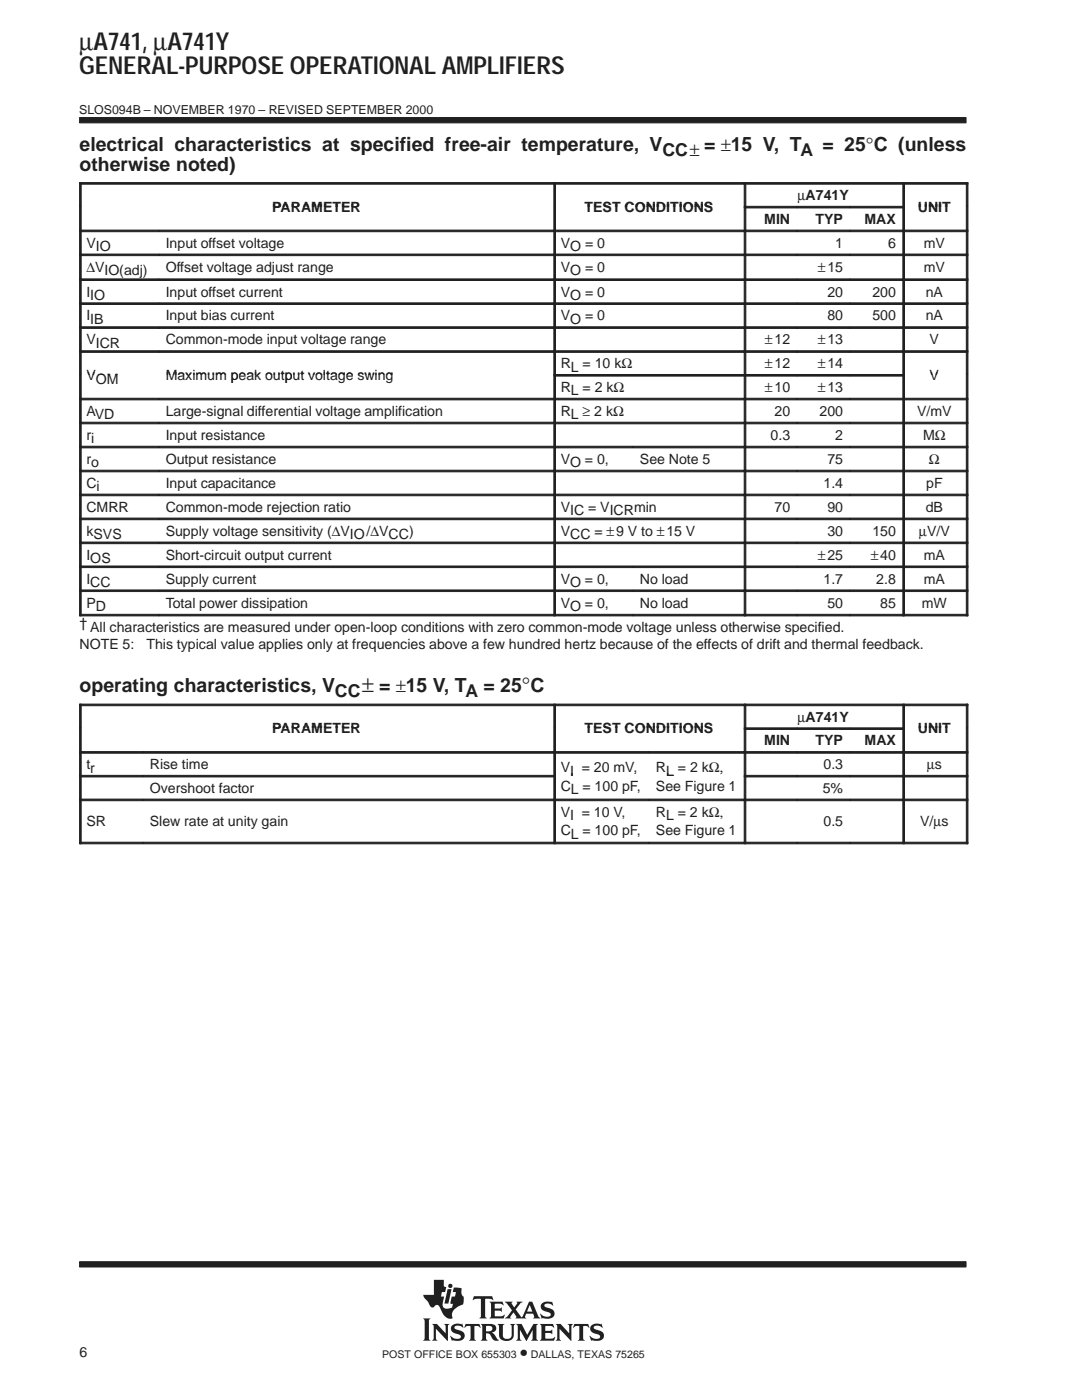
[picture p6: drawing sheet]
<svg xmlns="http://www.w3.org/2000/svg" width="216mm" height="279mm" viewBox="0 0 216 279" stroke-linecap="round" stroke-linejoin="round" font-family="sans-serif">
<g fill="#231f20" stroke="#231f20" stroke-width=".2">
<path d="M15.9 23.5h176.9v1h-176.9z" fill-rule="evenodd"/>
<path d="M15.9 251.8h176.9v1.1h-176.9z" fill-rule="evenodd"/>
</g>
<g fill="#231f20">
<path d="M89.3 257.3h.8l-.6 2.9h-.8z"/>
<path d="M95.9 264.2h2.1a.85 .85 0 0 1 1 .8 .85 .85 0 0 1-.9 .9l.4 .3 .7 1 .4 .2-.2 .1a1.11 1.11 0 0 1-1.4-.9l-.3-.4-.7-.1v1l.3 .5h-1.4l.3-.6v-2.3z" fill-rule="evenodd"/>
<path d="M100.7 259.8h1.6l-.2 .4 .5 .7 .6-.8-.1-.3h1.2l-.5 .3-.9 1.2 1 1.5a.22 .22 0 0 0 .3 .1 .22 .22 0 0 0 .1-.3l1.3-2.8h.6l1.2 2.9 .4 .4-1.4-.1a.24 .24 0 0 0 .2-.1 .24 .24 0 0 0 0-.3l-.2-.4h-1.4l-.3 .6 .3 .3h-2.2l.2-.3-.5-.9-.7 .9 .2 .3h-1.3l.5-.4 1-1.2z" fill-rule="evenodd"/>
<path d="M118 264.5a2.12 2.12 0 0 1 1.9-.2l.1-.1 .3 .8-.8-.4h-.7a.35 .35 0 0 0-.3 .3 .35 .35 0 0 0 .2 .4l.5 .1a1.16 1.16 0 0 1 1.2 1.6 1.23 1.23 0 0 1-1.1 .6l-1.1-.1-.2 .1-.4-1 .9 .5 .7 .1a.47 .47 0 0 0 .6-.4 .47 .47 0 0 0-.6-.5 1.28 1.28 0 0 1-1.4-1.4z" fill-rule="evenodd"/>
<path d="M114.6 264.2h2.8l.2 .8-.5-.4h-.6l-.1 .2v2.4l.3 .4h-1.4l.3-.4v-2.4l-.1-.2h-.6l-.6 .4z" fill-rule="evenodd"/>
<path d="M107.7 264.2h2.6l.2 .8-.6-.4-1.1 .1v.9h1l.4-.3v1l-.3-.3h-1.1v1.1h1.4l.5-.3-.2 .8h-2.8l.3-.6v-2.3z" fill-rule="evenodd"/>
<path d="M110.9 264.2h1l1.7 1.9v-1.5l-.3-.4h1l-.3 .4v3l-2.4-2.4v2l.3 .4h-1l.3-.4v-2.6z" fill-rule="evenodd"/>
<path d="M103 264.2h1.1l1.1 2.2 1.2-2.2h.9l-.3 .4v2.6l.4 .4h-1.4l.3-.4v-1.8l-1.3 2.2-1.3-2.2v1.7l.4 .5h-1.1l.3-.6v-2.3z" fill-rule="evenodd"/>
<path d="M90.2 264.5a2.17 2.17 0 0 1 1.9-.2l.1-.1 .3 .8-.8-.4h-.7a.36 .36 0 0 0-.3 .4 .36 .36 0 0 0 .4 .3l.3 .1a1.19 1.19 0 0 1 1.3 1.5l-.1 .1a1.23 1.23 0 0 1-1.1 .6l-1.1-.1-.2 .1-.4-1h.1a1.37 1.37 0 0 0 2.1 .3 .6 .6 0 0 0-.8-.7 1.08 1.08 0 0 1-1-.5 1.08 1.08 0 0 1 0-1.1z" fill-rule="evenodd"/>
<path d="M92.9 264.2h2.8l.2 .8-.5-.4h-.6l-.1 .2v2.4l.3 .4h-1.4l.2-.3 .1-.3v-2.3l-.7-.1-.6 .4z" fill-rule="evenodd"/>
<path d="M99.3 264.2h1.3l-.3 .4 .1 2.2 .2 .3 .8 .1a.73 .73 0 0 0 .7-.8v-1.8l-.3-.4h1l-.3 .4v1.9a1.56 1.56 0 0 1-1.3 1.2 1.56 1.56 0 0 1-1.5-.7l-.1-2.4z" fill-rule="evenodd"/>
<path d="M86.2 264.2h1l1.7 1.9v-1.5l-.3-.4h1.1l-.3 .4v3l-2.4-2.4v2l.3 .4h-1.1l.3-.6v-2.3z" fill-rule="evenodd"/>
<path d="M84.4 263.1h1.5l-.3 .4v3.7l.3 .4h-1.5l.3-.6v-3.4z" fill-rule="evenodd"/>
<path d="M94.6 258.7h3.6l.2 .8-.7-.3-.9 .1v3.4l.3 .4h-1.4l.3-.4v-3.4l-1-.1-.7 .3z" fill-rule="evenodd"/>
<path d="M97.7 259.8h2.6l.2 .7-.7-.3-1.1 .1v.8h1.1l.3-.2v.9l-.3-.2h-1.1v1l.1 .1h1.3l.5-.3h.1l-.2 .7h-2.8l.3-.5v-2.3z" fill-rule="evenodd"/>
<path d="M108.1 260.2l.1-.1a1.88 1.88 0 0 1 1.4-.3l.4 .1 .2-.2 .2 .8-1.1-.4a.44 .44 0 0 0-.7 .4 .44 .44 0 0 0 .6 .5 1.34 1.34 0 0 1 1.4 1.3 1.13 1.13 0 0 1-1.1 .9h-.8a.37 .37 0 0 0-.6 0l-.3-1h.1l.6 .5 .8 .1a.47 .47 0 0 0 .6-.5 .47 .47 0 0 0-.5-.4l-.2-.1a1.11 1.11 0 0 1-1.2-1.5z" fill-rule="evenodd"/>
<path d="M86.6 255.4h2v1.3l.4 .2-.2 1h-.6l-.2 .9h.6l-.2 1.1a1.11 1.11 0 0 0 .3 1.2l.6 .1 .9-.3 .2-.7-.5-.1 .2-1.3h.7l.2-.9h-.7l.3-1 1.5 .2v1l.1 .4 .3 .3v.9a.54 .54 0 0 1-.4 .7l-.4 .2a2.35 2.35 0 0 0-1.5 1.6v.4a.29 .29 0 0 1 .1 .3 .29 .29 0 0 1-.2 .3h-.1a2.21 2.21 0 0 1-2-1.9l-.1-.1a.68 .68 0 0 0-.5-.7 .68 .68 0 0 0-.8 .4 .88 .88 0 0 1-1.1-.9l-.8-.9-.2-.7h2.1z" fill-rule="evenodd"/>
<circle cx="89.9" cy="256.6" r=".43"/>
</g>
<g fill="#fff">
<path d="M105.7 260.4l.5 1.4h-1z"/>
<path d="M97 264.7l.6-.1a.56 .56 0 0 1 .7 .5 .56 .56 0 0 1-.7 .6h-.6z" fill-rule="evenodd"/>
</g>
<g fill="#231f20" stroke="#231f20" stroke-width=".2">
<path d="M15.9 36.4h.3v4.8h-.3z" fill-rule="evenodd"/>
<path d="M15.9 36.4h94.6v.4h-94.6z" fill-rule="evenodd"/>
<path d="M110.5 36.4h.3v4.8h-.3z" fill-rule="evenodd"/>
<path d="M110.5 36.4h38v.4h-38z" fill-rule="evenodd"/>
<path d="M148.5 36.4h.3v4.8h-.3z" fill-rule="evenodd"/>
<path d="M148.5 36.4h31.6v.4h-31.6z" fill-rule="evenodd"/>
<path d="M180.2 36.4h.3v4.8h-.3z" fill-rule="evenodd"/>
<path d="M192.8 36.4h.3v4.8h-.3z" fill-rule="evenodd"/>
<path d="M180.2 36.4h12.9v.4h-12.9z" fill-rule="evenodd"/>
<path d="M15.9 41.2h.3v4.7h-.3z" fill-rule="evenodd"/>
<path d="M110.5 41.2h.3v4.7h-.3z" fill-rule="evenodd"/>
<path d="M148.5 41.2h.3v4.7h-.3z" fill-rule="evenodd"/>
<path d="M148.5 41.2h10.5v.3h-10.5z" fill-rule="evenodd"/>
<path d="M159.1 41.2h10.5v.3h-10.5z" fill-rule="evenodd"/>
<path d="M169.6 41.2h10.5v.3h-10.5z" fill-rule="evenodd"/>
<path d="M180.2 41.2h.3v4.7h-.3z" fill-rule="evenodd"/>
<path d="M192.8 41.2h.3v4.7h-.3z" fill-rule="evenodd"/>
<path d="M15.9 45.9h.3v4.8h-.3z" fill-rule="evenodd"/>
<path d="M15.9 45.9h15.8v.3h-15.8z" fill-rule="evenodd"/>
<path d="M31.7 45.9h78.8v.3h-78.8z" fill-rule="evenodd"/>
<path d="M110.5 45.9h.3v4.8h-.3z" fill-rule="evenodd"/>
<path d="M110.5 45.9h38v.3h-38z" fill-rule="evenodd"/>
<path d="M148.5 45.9h.3v4.8h-.3z" fill-rule="evenodd"/>
<path d="M148.5 45.9h10.5v.3h-10.5z" fill-rule="evenodd"/>
<path d="M159.1 45.9h10.5v.3h-10.5z" fill-rule="evenodd"/>
<path d="M169.6 45.9h10.5v.3h-10.5z" fill-rule="evenodd"/>
<path d="M180.2 45.9h.3v4.8h-.3z" fill-rule="evenodd"/>
<path d="M192.8 45.9h.3v4.8h-.3z" fill-rule="evenodd"/>
<path d="M180.2 45.9h12.9v.3h-12.9z" fill-rule="evenodd"/>
<path d="M15.9 50.7h.3v4.9h-.3z" fill-rule="evenodd"/>
<path d="M15.9 50.7h15.8v.3h-15.8z" fill-rule="evenodd"/>
<path d="M31.7 50.7h78.8v.3h-78.8z" fill-rule="evenodd"/>
<path d="M110.5 50.7h.3v4.9h-.3z" fill-rule="evenodd"/>
<path d="M110.5 50.7h38v.3h-38z" fill-rule="evenodd"/>
<path d="M148.5 50.7h.3v4.9h-.3z" fill-rule="evenodd"/>
<path d="M148.5 50.7h10.5v.3h-10.5z" fill-rule="evenodd"/>
<path d="M159.1 50.7h10.5v.3h-10.5z" fill-rule="evenodd"/>
<path d="M169.6 50.7h10.5v.3h-10.5z" fill-rule="evenodd"/>
<path d="M180.2 50.7h.3v4.9h-.3z" fill-rule="evenodd"/>
<path d="M192.8 50.7h.3v4.9h-.3z" fill-rule="evenodd"/>
<path d="M180.2 50.7h12.9v.3h-12.9z" fill-rule="evenodd"/>
<path d="M15.9 55.7h.3v4.7h-.3z" fill-rule="evenodd"/>
<path d="M15.9 55.7h15.8v.3h-15.8z" fill-rule="evenodd"/>
<path d="M31.7 55.7h78.8v.3h-78.8z" fill-rule="evenodd"/>
<path d="M110.5 55.7h.3v4.7h-.3z" fill-rule="evenodd"/>
<path d="M110.5 55.7h38v.3h-38z" fill-rule="evenodd"/>
<path d="M148.5 55.7h.3v4.7h-.3z" fill-rule="evenodd"/>
<path d="M148.5 55.7h10.5v.3h-10.5z" fill-rule="evenodd"/>
<path d="M159.1 55.7h10.5v.3h-10.5z" fill-rule="evenodd"/>
<path d="M169.6 55.7h10.5v.3h-10.5z" fill-rule="evenodd"/>
<path d="M180.2 55.7h.3v4.7h-.3z" fill-rule="evenodd"/>
<path d="M192.8 55.7h.3v4.7h-.3z" fill-rule="evenodd"/>
<path d="M180.2 55.7h12.9v.3h-12.9z" fill-rule="evenodd"/>
<path d="M15.9 60.4h.3v4.8h-.3z" fill-rule="evenodd"/>
<path d="M15.9 60.4h15.8v.4h-15.8z" fill-rule="evenodd"/>
<path d="M31.7 60.4h78.8v.4h-78.8z" fill-rule="evenodd"/>
<path d="M110.5 60.4h.3v4.8h-.3z" fill-rule="evenodd"/>
<path d="M110.5 60.4h38v.4h-38z" fill-rule="evenodd"/>
<path d="M148.5 60.4h.3v4.8h-.3z" fill-rule="evenodd"/>
<path d="M148.5 60.4h10.5v.4h-10.5z" fill-rule="evenodd"/>
<path d="M159.1 60.4h10.5v.4h-10.5z" fill-rule="evenodd"/>
<path d="M169.6 60.4h10.5v.4h-10.5z" fill-rule="evenodd"/>
<path d="M180.2 60.4h.3v4.8h-.3z" fill-rule="evenodd"/>
<path d="M192.8 60.4h.3v4.8h-.3z" fill-rule="evenodd"/>
<path d="M180.2 60.4h12.9v.4h-12.9z" fill-rule="evenodd"/>
<path d="M15.9 65.2h.3v4.8h-.3z" fill-rule="evenodd"/>
<path d="M15.9 65.2h15.8v.3h-15.8z" fill-rule="evenodd"/>
<path d="M31.7 65.2h78.8v.3h-78.8z" fill-rule="evenodd"/>
<path d="M110.5 65.2h.3v4.8h-.3z" fill-rule="evenodd"/>
<path d="M110.5 65.2h38v.3h-38z" fill-rule="evenodd"/>
<path d="M148.5 65.2h.3v4.8h-.3z" fill-rule="evenodd"/>
<path d="M148.5 65.2h10.5v.3h-10.5z" fill-rule="evenodd"/>
<path d="M159.1 65.2h10.5v.3h-10.5z" fill-rule="evenodd"/>
<path d="M169.6 65.2h10.5v.3h-10.5z" fill-rule="evenodd"/>
<path d="M180.2 65.2h.3v4.8h-.3z" fill-rule="evenodd"/>
<path d="M192.8 65.2h.3v4.8h-.3z" fill-rule="evenodd"/>
<path d="M180.2 65.2h12.9v.3h-12.9z" fill-rule="evenodd"/>
<path d="M15.9 70h.3v4.7h-.3z" fill-rule="evenodd"/>
<path d="M15.9 70h15.8v.3h-15.8z" fill-rule="evenodd"/>
<path d="M31.7 70h78.8v.3h-78.8z" fill-rule="evenodd"/>
<path d="M110.5 70h.3v4.7h-.3z" fill-rule="evenodd"/>
<path d="M110.5 70h38v.3h-38z" fill-rule="evenodd"/>
<path d="M148.5 70h.3v4.7h-.3z" fill-rule="evenodd"/>
<path d="M148.5 70h10.5v.3h-10.5z" fill-rule="evenodd"/>
<path d="M159.1 70h10.5v.3h-10.5z" fill-rule="evenodd"/>
<path d="M169.6 70h10.5v.3h-10.5z" fill-rule="evenodd"/>
<path d="M180.2 70h.3v4.7h-.3z" fill-rule="evenodd"/>
<path d="M192.8 70h.3v4.7h-.3z" fill-rule="evenodd"/>
<path d="M180.2 70h12.9v.3h-12.9z" fill-rule="evenodd"/>
<path d="M15.9 74.7h.3v4.8h-.3z" fill-rule="evenodd"/>
<path d="M110.5 74.7h.3v4.8h-.3z" fill-rule="evenodd"/>
<path d="M110.5 74.7h38v.4h-38z" fill-rule="evenodd"/>
<path d="M148.5 74.7h.3v4.8h-.3z" fill-rule="evenodd"/>
<path d="M148.5 74.7h10.5v.4h-10.5z" fill-rule="evenodd"/>
<path d="M159.1 74.7h10.5v.4h-10.5z" fill-rule="evenodd"/>
<path d="M169.6 74.7h10.5v.4h-10.5z" fill-rule="evenodd"/>
<path d="M180.2 74.7h.3v4.8h-.3z" fill-rule="evenodd"/>
<path d="M192.8 74.7h.3v4.8h-.3z" fill-rule="evenodd"/>
<path d="M15.9 79.5h.3v4.7h-.3z" fill-rule="evenodd"/>
<path d="M15.9 79.5h15.8v.3h-15.8z" fill-rule="evenodd"/>
<path d="M31.7 79.5h78.8v.3h-78.8z" fill-rule="evenodd"/>
<path d="M110.5 79.5h.3v4.7h-.3z" fill-rule="evenodd"/>
<path d="M110.5 79.5h38v.3h-38z" fill-rule="evenodd"/>
<path d="M148.5 79.5h.3v4.7h-.3z" fill-rule="evenodd"/>
<path d="M148.5 79.5h10.5v.3h-10.5z" fill-rule="evenodd"/>
<path d="M159.1 79.5h10.5v.3h-10.5z" fill-rule="evenodd"/>
<path d="M169.6 79.5h10.5v.3h-10.5z" fill-rule="evenodd"/>
<path d="M180.2 79.5h.3v4.7h-.3z" fill-rule="evenodd"/>
<path d="M192.8 79.5h.3v4.7h-.3z" fill-rule="evenodd"/>
<path d="M180.2 79.5h12.9v.3h-12.9z" fill-rule="evenodd"/>
<path d="M15.9 84.3h.3v4.7h-.3z" fill-rule="evenodd"/>
<path d="M15.9 84.3h15.8v.3h-15.8z" fill-rule="evenodd"/>
<path d="M31.7 84.3h78.8v.3h-78.8z" fill-rule="evenodd"/>
<path d="M110.5 84.3h.3v4.7h-.3z" fill-rule="evenodd"/>
<path d="M110.5 84.3h38v.3h-38z" fill-rule="evenodd"/>
<path d="M148.5 84.3h.3v4.7h-.3z" fill-rule="evenodd"/>
<path d="M148.5 84.3h10.5v.3h-10.5z" fill-rule="evenodd"/>
<path d="M159.1 84.3h10.5v.3h-10.5z" fill-rule="evenodd"/>
<path d="M169.6 84.3h10.5v.3h-10.5z" fill-rule="evenodd"/>
<path d="M180.2 84.3h.3v4.7h-.3z" fill-rule="evenodd"/>
<path d="M192.8 84.3h.3v4.7h-.3z" fill-rule="evenodd"/>
<path d="M180.2 84.3h12.9v.3h-12.9z" fill-rule="evenodd"/>
<path d="M15.9 89.1h.3v4.7h-.3z" fill-rule="evenodd"/>
<path d="M15.9 89.1h15.8v.3h-15.8z" fill-rule="evenodd"/>
<path d="M31.7 89.1h78.8v.3h-78.8z" fill-rule="evenodd"/>
<path d="M110.5 89.1h.3v4.7h-.3z" fill-rule="evenodd"/>
<path d="M110.5 89.1h15.8v.3h-15.8z" fill-rule="evenodd"/>
<path d="M126.3 89.1h22.2v.3h-22.2z" fill-rule="evenodd"/>
<path d="M148.5 89.1h.3v4.7h-.3z" fill-rule="evenodd"/>
<path d="M148.5 89.1h10.5v.3h-10.5z" fill-rule="evenodd"/>
<path d="M159.1 89.1h10.5v.3h-10.5z" fill-rule="evenodd"/>
<path d="M169.6 89.1h10.5v.3h-10.5z" fill-rule="evenodd"/>
<path d="M180.2 89.1h.3v4.7h-.3z" fill-rule="evenodd"/>
<path d="M192.8 89.1h.3v4.7h-.3z" fill-rule="evenodd"/>
<path d="M180.2 89.1h12.9v.3h-12.9z" fill-rule="evenodd"/>
<path d="M15.9 93.8h.3v4.8h-.3z" fill-rule="evenodd"/>
<path d="M15.9 93.8h15.8v.4h-15.8z" fill-rule="evenodd"/>
<path d="M31.7 93.8h78.8v.4h-78.8z" fill-rule="evenodd"/>
<path d="M110.5 93.8h.3v4.8h-.3z" fill-rule="evenodd"/>
<path d="M110.5 93.8h38v.4h-38z" fill-rule="evenodd"/>
<path d="M148.5 93.8h.3v4.8h-.3z" fill-rule="evenodd"/>
<path d="M148.5 93.8h10.5v.4h-10.5z" fill-rule="evenodd"/>
<path d="M159.1 93.8h10.5v.4h-10.5z" fill-rule="evenodd"/>
<path d="M169.6 93.8h10.5v.4h-10.5z" fill-rule="evenodd"/>
<path d="M180.2 93.8h.3v4.8h-.3z" fill-rule="evenodd"/>
<path d="M192.8 93.8h.3v4.8h-.3z" fill-rule="evenodd"/>
<path d="M180.2 93.8h12.9v.4h-12.9z" fill-rule="evenodd"/>
<path d="M15.9 98.6h.3v4.8h-.3z" fill-rule="evenodd"/>
<path d="M15.9 98.6h15.8v.3h-15.8z" fill-rule="evenodd"/>
<path d="M31.7 98.6h78.8v.3h-78.8z" fill-rule="evenodd"/>
<path d="M110.5 98.6h.3v4.8h-.3z" fill-rule="evenodd"/>
<path d="M110.5 98.6h38v.3h-38z" fill-rule="evenodd"/>
<path d="M148.5 98.6h.3v4.8h-.3z" fill-rule="evenodd"/>
<path d="M148.5 98.6h10.5v.3h-10.5z" fill-rule="evenodd"/>
<path d="M159.1 98.6h10.5v.3h-10.5z" fill-rule="evenodd"/>
<path d="M169.6 98.6h10.5v.3h-10.5z" fill-rule="evenodd"/>
<path d="M180.2 98.6h.3v4.8h-.3z" fill-rule="evenodd"/>
<path d="M192.8 98.6h.3v4.8h-.3z" fill-rule="evenodd"/>
<path d="M180.2 98.6h12.9v.3h-12.9z" fill-rule="evenodd"/>
<path d="M15.9 103.4h.3v4.8h-.3z" fill-rule="evenodd"/>
<path d="M15.9 103.4h15.8v.3h-15.8z" fill-rule="evenodd"/>
<path d="M31.7 103.4h78.8v.3h-78.8z" fill-rule="evenodd"/>
<path d="M110.5 103.4h.3v4.8h-.3z" fill-rule="evenodd"/>
<path d="M110.5 103.4h38v.3h-38z" fill-rule="evenodd"/>
<path d="M148.5 103.4h.3v4.8h-.3z" fill-rule="evenodd"/>
<path d="M148.5 103.4h10.5v.3h-10.5z" fill-rule="evenodd"/>
<path d="M159.1 103.4h10.5v.3h-10.5z" fill-rule="evenodd"/>
<path d="M169.6 103.4h10.5v.3h-10.5z" fill-rule="evenodd"/>
<path d="M180.2 103.4h.3v4.8h-.3z" fill-rule="evenodd"/>
<path d="M192.8 103.4h.3v4.8h-.3z" fill-rule="evenodd"/>
<path d="M180.2 103.4h12.9v.3h-12.9z" fill-rule="evenodd"/>
<path d="M15.9 108.2h.3v4.7h-.3z" fill-rule="evenodd"/>
<path d="M15.9 108.2h15.8v.3h-15.8z" fill-rule="evenodd"/>
<path d="M31.7 108.2h78.8v.3h-78.8z" fill-rule="evenodd"/>
<path d="M110.5 108.2h.3v4.7h-.3z" fill-rule="evenodd"/>
<path d="M110.5 108.2h38v.3h-38z" fill-rule="evenodd"/>
<path d="M148.5 108.2h.3v4.7h-.3z" fill-rule="evenodd"/>
<path d="M148.5 108.2h10.5v.3h-10.5z" fill-rule="evenodd"/>
<path d="M159.1 108.2h10.5v.3h-10.5z" fill-rule="evenodd"/>
<path d="M169.6 108.2h10.5v.3h-10.5z" fill-rule="evenodd"/>
<path d="M180.2 108.2h.3v4.7h-.3z" fill-rule="evenodd"/>
<path d="M192.8 108.2h.3v4.7h-.3z" fill-rule="evenodd"/>
<path d="M180.2 108.2h12.9v.3h-12.9z" fill-rule="evenodd"/>
<path d="M15.9 113h.3v4.7h-.3z" fill-rule="evenodd"/>
<path d="M15.9 113h15.8v.3h-15.8z" fill-rule="evenodd"/>
<path d="M31.7 113h78.8v.3h-78.8z" fill-rule="evenodd"/>
<path d="M110.5 113h.3v4.7h-.3z" fill-rule="evenodd"/>
<path d="M110.5 113h15.8v.3h-15.8z" fill-rule="evenodd"/>
<path d="M126.3 113h22.2v.3h-22.2z" fill-rule="evenodd"/>
<path d="M148.5 113h.3v4.7h-.3z" fill-rule="evenodd"/>
<path d="M148.5 113h10.5v.3h-10.5z" fill-rule="evenodd"/>
<path d="M159.1 113h10.5v.3h-10.5z" fill-rule="evenodd"/>
<path d="M169.6 113h10.5v.3h-10.5z" fill-rule="evenodd"/>
<path d="M180.2 113h.3v4.7h-.3z" fill-rule="evenodd"/>
<path d="M192.8 113h.3v4.7h-.3z" fill-rule="evenodd"/>
<path d="M180.2 113h12.9v.3h-12.9z" fill-rule="evenodd"/>
<path d="M15.9 117.7h.3v5.2h-.3z" fill-rule="evenodd"/>
<path d="M15.9 117.7h15.8v.4h-15.8z" fill-rule="evenodd"/>
<path d="M15.9 122.6h15.8v.3h-15.8z" fill-rule="evenodd"/>
<path d="M31.7 117.7h78.8v.4h-78.8z" fill-rule="evenodd"/>
<path d="M31.7 122.6h78.8v.3h-78.8z" fill-rule="evenodd"/>
<path d="M110.5 117.7h.3v5.2h-.3z" fill-rule="evenodd"/>
<path d="M110.5 117.7h15.8v.4h-15.8z" fill-rule="evenodd"/>
<path d="M110.5 122.6h15.8v.3h-15.8z" fill-rule="evenodd"/>
<path d="M126.3 117.7h22.2v.4h-22.2z" fill-rule="evenodd"/>
<path d="M126.3 122.6h22.2v.3h-22.2z" fill-rule="evenodd"/>
<path d="M148.5 117.7h.3v5.2h-.3z" fill-rule="evenodd"/>
<path d="M148.5 117.7h10.5v.4h-10.5z" fill-rule="evenodd"/>
<path d="M148.5 122.6h10.5v.3h-10.5z" fill-rule="evenodd"/>
<path d="M159.1 117.7h10.5v.4h-10.5z" fill-rule="evenodd"/>
<path d="M159.1 122.6h10.5v.3h-10.5z" fill-rule="evenodd"/>
<path d="M169.6 117.7h10.5v.4h-10.5z" fill-rule="evenodd"/>
<path d="M169.6 122.6h10.5v.3h-10.5z" fill-rule="evenodd"/>
<path d="M180.2 117.7h.3v5.2h-.3z" fill-rule="evenodd"/>
<path d="M192.8 117.7h.3v5.2h-.3z" fill-rule="evenodd"/>
<path d="M180.2 117.7h12.9v.4h-12.9z" fill-rule="evenodd"/>
<path d="M180.2 122.6h12.9v.3h-12.9z" fill-rule="evenodd"/>
<path d="M15.9 140.5h.3v4.7h-.3z" fill-rule="evenodd"/>
<path d="M15.9 140.5h94.6v.3h-94.6z" fill-rule="evenodd"/>
<path d="M110.5 140.5h.3v4.7h-.3z" fill-rule="evenodd"/>
<path d="M110.5 140.5h38v.3h-38z" fill-rule="evenodd"/>
<path d="M148.5 140.5h.3v4.7h-.3z" fill-rule="evenodd"/>
<path d="M148.5 140.5h31.6v.3h-31.6z" fill-rule="evenodd"/>
<path d="M180.2 140.5h.3v4.7h-.3z" fill-rule="evenodd"/>
<path d="M192.8 140.5h.3v4.7h-.3z" fill-rule="evenodd"/>
<path d="M180.2 140.5h12.9v.3h-12.9z" fill-rule="evenodd"/>
<path d="M15.9 145.3h.3v4.7h-.3z" fill-rule="evenodd"/>
<path d="M110.5 145.3h.3v4.7h-.3z" fill-rule="evenodd"/>
<path d="M148.5 145.3h.3v4.7h-.3z" fill-rule="evenodd"/>
<path d="M148.5 145.3h10.5v.3h-10.5z" fill-rule="evenodd"/>
<path d="M159.1 145.3h10.5v.3h-10.5z" fill-rule="evenodd"/>
<path d="M169.6 145.3h10.5v.3h-10.5z" fill-rule="evenodd"/>
<path d="M180.2 145.3h.3v4.7h-.3z" fill-rule="evenodd"/>
<path d="M192.8 145.3h.3v4.7h-.3z" fill-rule="evenodd"/>
<path d="M15.9 150h.3v4.7h-.3z" fill-rule="evenodd"/>
<path d="M15.9 150h12.6v.3h-12.6z" fill-rule="evenodd"/>
<path d="M28.5 150h82v.3h-82z" fill-rule="evenodd"/>
<path d="M110.5 150h.3v4.7h-.3z" fill-rule="evenodd"/>
<path d="M110.5 150h19v.3h-19z" fill-rule="evenodd"/>
<path d="M129.5 150h19v.3h-19z" fill-rule="evenodd"/>
<path d="M148.5 150h.3v4.7h-.3z" fill-rule="evenodd"/>
<path d="M148.5 150h10.5v.3h-10.5z" fill-rule="evenodd"/>
<path d="M159.1 150h10.5v.3h-10.5z" fill-rule="evenodd"/>
<path d="M169.6 150h10.5v.3h-10.5z" fill-rule="evenodd"/>
<path d="M180.2 150h.3v4.7h-.3z" fill-rule="evenodd"/>
<path d="M192.8 150h.3v4.7h-.3z" fill-rule="evenodd"/>
<path d="M180.2 150h12.9v.3h-12.9z" fill-rule="evenodd"/>
<path d="M15.9 154.7h.3v4.8h-.3z" fill-rule="evenodd"/>
<path d="M15.9 154.7h12.6v.4h-12.6z" fill-rule="evenodd"/>
<path d="M28.5 154.7h82v.4h-82z" fill-rule="evenodd"/>
<path d="M110.5 154.7h.3v4.8h-.3z" fill-rule="evenodd"/>
<path d="M148.5 154.7h.3v4.8h-.3z" fill-rule="evenodd"/>
<path d="M148.5 154.7h10.5v.4h-10.5z" fill-rule="evenodd"/>
<path d="M159.1 154.7h10.5v.4h-10.5z" fill-rule="evenodd"/>
<path d="M169.6 154.7h10.5v.4h-10.5z" fill-rule="evenodd"/>
<path d="M180.2 154.7h.3v4.8h-.3z" fill-rule="evenodd"/>
<path d="M192.8 154.7h.3v4.8h-.3z" fill-rule="evenodd"/>
<path d="M180.2 154.7h12.9v.4h-12.9z" fill-rule="evenodd"/>
<path d="M15.9 159.5h.3v8.9h-.3z" fill-rule="evenodd"/>
<path d="M15.9 159.5h12.6v.3h-12.6z" fill-rule="evenodd"/>
<path d="M15.9 168.1h12.6v.3h-12.6z" fill-rule="evenodd"/>
<path d="M28.5 159.5h82v.3h-82z" fill-rule="evenodd"/>
<path d="M28.5 168.1h82v.3h-82z" fill-rule="evenodd"/>
<path d="M110.5 159.5h.3v8.9h-.3z" fill-rule="evenodd"/>
<path d="M110.5 159.5h19v.3h-19z" fill-rule="evenodd"/>
<path d="M110.5 168.1h19v.3h-19z" fill-rule="evenodd"/>
<path d="M129.5 159.5h19v.3h-19z" fill-rule="evenodd"/>
<path d="M129.5 168.1h19v.3h-19z" fill-rule="evenodd"/>
<path d="M148.5 159.5h.3v8.9h-.3z" fill-rule="evenodd"/>
<path d="M148.5 159.5h10.5v.3h-10.5z" fill-rule="evenodd"/>
<path d="M148.5 168.1h10.5v.3h-10.5z" fill-rule="evenodd"/>
<path d="M159.1 159.5h10.5v.3h-10.5z" fill-rule="evenodd"/>
<path d="M159.1 168.1h10.5v.3h-10.5z" fill-rule="evenodd"/>
<path d="M169.6 159.5h10.5v.3h-10.5z" fill-rule="evenodd"/>
<path d="M169.6 168.1h10.5v.3h-10.5z" fill-rule="evenodd"/>
<path d="M180.2 159.5h.3v8.9h-.3z" fill-rule="evenodd"/>
<path d="M192.8 159.5h.3v8.9h-.3z" fill-rule="evenodd"/>
<path d="M180.2 159.5h12.9v.3h-12.9z" fill-rule="evenodd"/>
<path d="M180.2 168.1h12.9v.3h-12.9z" fill-rule="evenodd"/>
</g>
<g font-size="4.9" fill="#231f20">
<text x="15.8" y="9.9">µA741, µA741Y</text>
<text x="15.8" y="14.8">GENERAL-PURPOSE OPERATIONAL AM</text>
<text x="94.5" y="14.8">PLIFIERS</text>
</g>
<g font-size="4.2" fill="#231f20">
<text x="72.3" y="138.1">± =</text>
<text x="104.1" y="138.1">°C</text>
</g>
<g font-size="3.9" fill="#231f20">
<text x="15.9" y="34.1">otherwise noted)</text>
<text x="15.9" y="30.2">electrical characteristics at specified free-air temperature, V</text>
<text x="15.9" y="138.1">operating characteristics, V</text>
</g>
<g font-size="3.5" fill="#231f20">
<text x="132.2" y="31.2">CC± =</text>
<text x="143.9" y="30.2">±15 V, T</text>
<text x="159.7" y="31.2">A = 25°C (unless</text>
<text x="66.8" y="139.1">CC</text>
<text x="79" y="138.1">±15 V, T</text>
<text x="92.9" y="139.1">A = 25</text>
<text x="103.7" y="271">•</text>
</g>
<g font-size="2.8" fill="#231f20">
<text x="159.1" y="39.9">µA741Y</text>
<text x="54.3" y="42.3">PARAMETER</text>
<text x="116.6" y="42.3">TEST CONDITIONS</text>
<text x="152.5" y="44.7">MIN</text>
<text x="162.7" y="44.7">TYP</text>
<text x="172.5" y="44.7">MAX</text>
<text x="183.1" y="42.3">UNIT</text>
<text x="17.2" y="49.4">VIO</text>
<text x="33.1" y="49.4">Input offset voltage</text>
<text x="111.9" y="49.4">VO = 0</text>
<text x="166.7" y="49.4">1</text>
<text x="177.2" y="49.4">6</text>
<text x="184.3" y="49.4">mV</text>
<text x="17.2" y="54.2">∆VIO(adj)</text>
<text x="17.2" y="59.2">IIO</text>
<text x="33.1" y="54.2">Offset voltage adjust range</text>
<text x="33.1" y="59.2">Input offset current</text>
<text x="111.9" y="54.2">VO = 0</text>
<text x="111.9" y="59.2">VO = 0</text>
<text x="163.2" y="54.2">±15</text>
<text x="165.1" y="59.2">20</text>
<text x="174.1" y="59.2">200</text>
<text x="184.3" y="54.2">mV</text>
<text x="184.7" y="59.2">nA</text>
<text x="17.2" y="64">IIB</text>
<text x="33.1" y="64">Input bias current</text>
<text x="111.9" y="64">VO = 0</text>
<text x="165.1" y="64">80</text>
<text x="174.1" y="64">500</text>
<text x="184.7" y="64">nA</text>
<text x="17.2" y="68.7">VICR</text>
<text x="33.1" y="68.7">Common-mode input voltage range</text>
<text x="152.6" y="68.7">±12</text>
<text x="163.2" y="68.7">±13</text>
<text x="185.5" y="68.7">V</text>
<text x="17.2" y="75.8">VOM</text>
<text x="33.1" y="75.8">Maximum peak output voltage swing</text>
<text x="111.9" y="73.5">RL = 10 kΩ</text>
<text x="152.6" y="73.5">±12</text>
<text x="163.2" y="73.5">±14</text>
<text x="185.5" y="75.8">V</text>
<text x="17.2" y="83">AVD</text>
<text x="33.1" y="83">Large-signal differential voltage amplification</text>
<text x="111.9" y="78.2">RL = 2 kΩ</text>
<text x="111.9" y="83">RL ≥ 2 kΩ</text>
<text x="152.6" y="78.2">±10</text>
<text x="154.5" y="83">20</text>
<text x="163.2" y="78.2">±13</text>
<text x="163.5" y="83">200</text>
<text x="183" y="83">V/mV</text>
<text x="17.2" y="87.8">ri</text>
<text x="33.1" y="87.8">Input resistance</text>
<text x="153.8" y="87.8">0.3</text>
<text x="166.7" y="87.8">2</text>
<text x="184.2" y="87.8">MΩ</text>
<text x="17.2" y="92.6">ro</text>
<text x="33.1" y="92.6">Output resistance</text>
<text x="111.9" y="92.6">VO = 0,</text>
<text x="127.7" y="92.6">See Note 5</text>
<text x="165.1" y="92.6">75</text>
<text x="185.4" y="92.6">Ω</text>
<text x="17.2" y="97.4">Ci</text>
<text x="33.1" y="97.4">Input capacitance</text>
<text x="164.3" y="97.4">1.4</text>
<text x="184.8" y="97.4">pF</text>
<text x="17.2" y="102.1">CMRR</text>
<text x="17.2" y="106.9">kSVS</text>
<text x="33.1" y="102.1">Common-mode rejection ratio</text>
<text x="33.1" y="106.9">Supply voltage sensitivity (∆VIO/∆VCC)</text>
<text x="111.9" y="102.1">VIC = VICRmin</text>
<text x="111.9" y="106.9">VCC = ±9 V to ±15 V</text>
<text x="154.5" y="102.1">70</text>
<text x="165.1" y="102.1">90</text>
<text x="165.1" y="106.9">30</text>
<text x="174.1" y="106.9">150</text>
<text x="183.4" y="106.9">µV/V</text>
<text x="184.7" y="102.1">dB</text>
<text x="17.2" y="111.7">IOS</text>
<text x="33.1" y="111.7">Short-circuit output current</text>
<text x="163.2" y="111.7">±25</text>
<text x="173.7" y="111.7">±40</text>
<text x="184.3" y="111.7">mA</text>
<text x="17.2" y="116.5">ICC</text>
<text x="33.1" y="116.5">Supply current</text>
<text x="111.9" y="116.5">VO = 0,</text>
<text x="127.7" y="116.5">No load</text>
<text x="164.3" y="116.5">1.7</text>
<text x="174.9" y="116.5">2.8</text>
<text x="184.3" y="116.5">mA</text>
<text x="15.9" y="125.4">† All characteristics are measured under open-loop conditions with zero common-mode voltage unless otherwise specified.</text>
<text x="17.2" y="121.3">PD</text>
<text x="33.1" y="121.3">Total power dissipation</text>
<text x="111.9" y="121.3">VO = 0,</text>
<text x="127.7" y="121.3">No load</text>
<text x="165.1" y="121.3">50</text>
<text x="175.6" y="121.3">85</text>
<text x="183.9" y="121.3">mW</text>
<text x="15.9" y="129.6">NOTE 5:</text>
<text x="29.2" y="129.6">This typical value applies only at frequencies above a few hundred hertz because of the effects of drift and thermal feedback.</text>
<text x="54.3" y="146.4">PARAMETER</text>
<text x="116.6" y="146.4">TEST CONDITIONS</text>
<text x="152.5" y="148.7">MIN</text>
<text x="159.1" y="144">µA741Y</text>
<text x="162.7" y="148.7">TYP</text>
<text x="172.5" y="148.7">MAX</text>
<text x="183.1" y="146.4">UNIT</text>
<text x="17.2" y="153.5">tr</text>
<text x="29.9" y="153.5">Rise time</text>
<text x="111.9" y="154.1">VII = 20 mV,,</text>
<text x="130.9" y="154.1">RL = 2 kΩ,,</text>
<text x="132.9" y="154.8">L</text>
<text x="164.3" y="153.5">0.3</text>
<text x="184.9" y="153.5">µs</text>
<text x="29.9" y="158.2">Overshoot factor</text>
<text x="111.9" y="157.8">CL = 100 pF,</text>
<text x="130.9" y="157.8">See Figure 1</text>
<text x="164.2" y="158.2">5%</text>
<text x="17.2" y="164.9">SR</text>
<text x="29.9" y="164.9">Slew rate at unity gain</text>
<text x="111.9" y="163">VI = 10 V,</text>
<text x="111.9" y="166.7">CL = 100 pF,</text>
<text x="130.9" y="163">RL = 2 kΩ,</text>
<text x="130.9" y="166.7">See Figure 1</text>
<text x="164.3" y="164.9">0.5</text>
<text x="183.6" y="164.9">V/µs</text>
<text x="15.9" y="270.8">6</text>
</g>
<text font-size="2.5" fill="#231f20" x="15.8" y="22.7">SLOS094B – NOVEMBER 1970 – REVISED SEPTEMBER 2000</text>
<g font-size="2.1" fill="#231f20">
<text x="76.3" y="271">POST OFFICE BOX 655303</text>
<text x="105.9" y="271">DALLAS, TEXAS 75265</text>
</g>
</svg>
